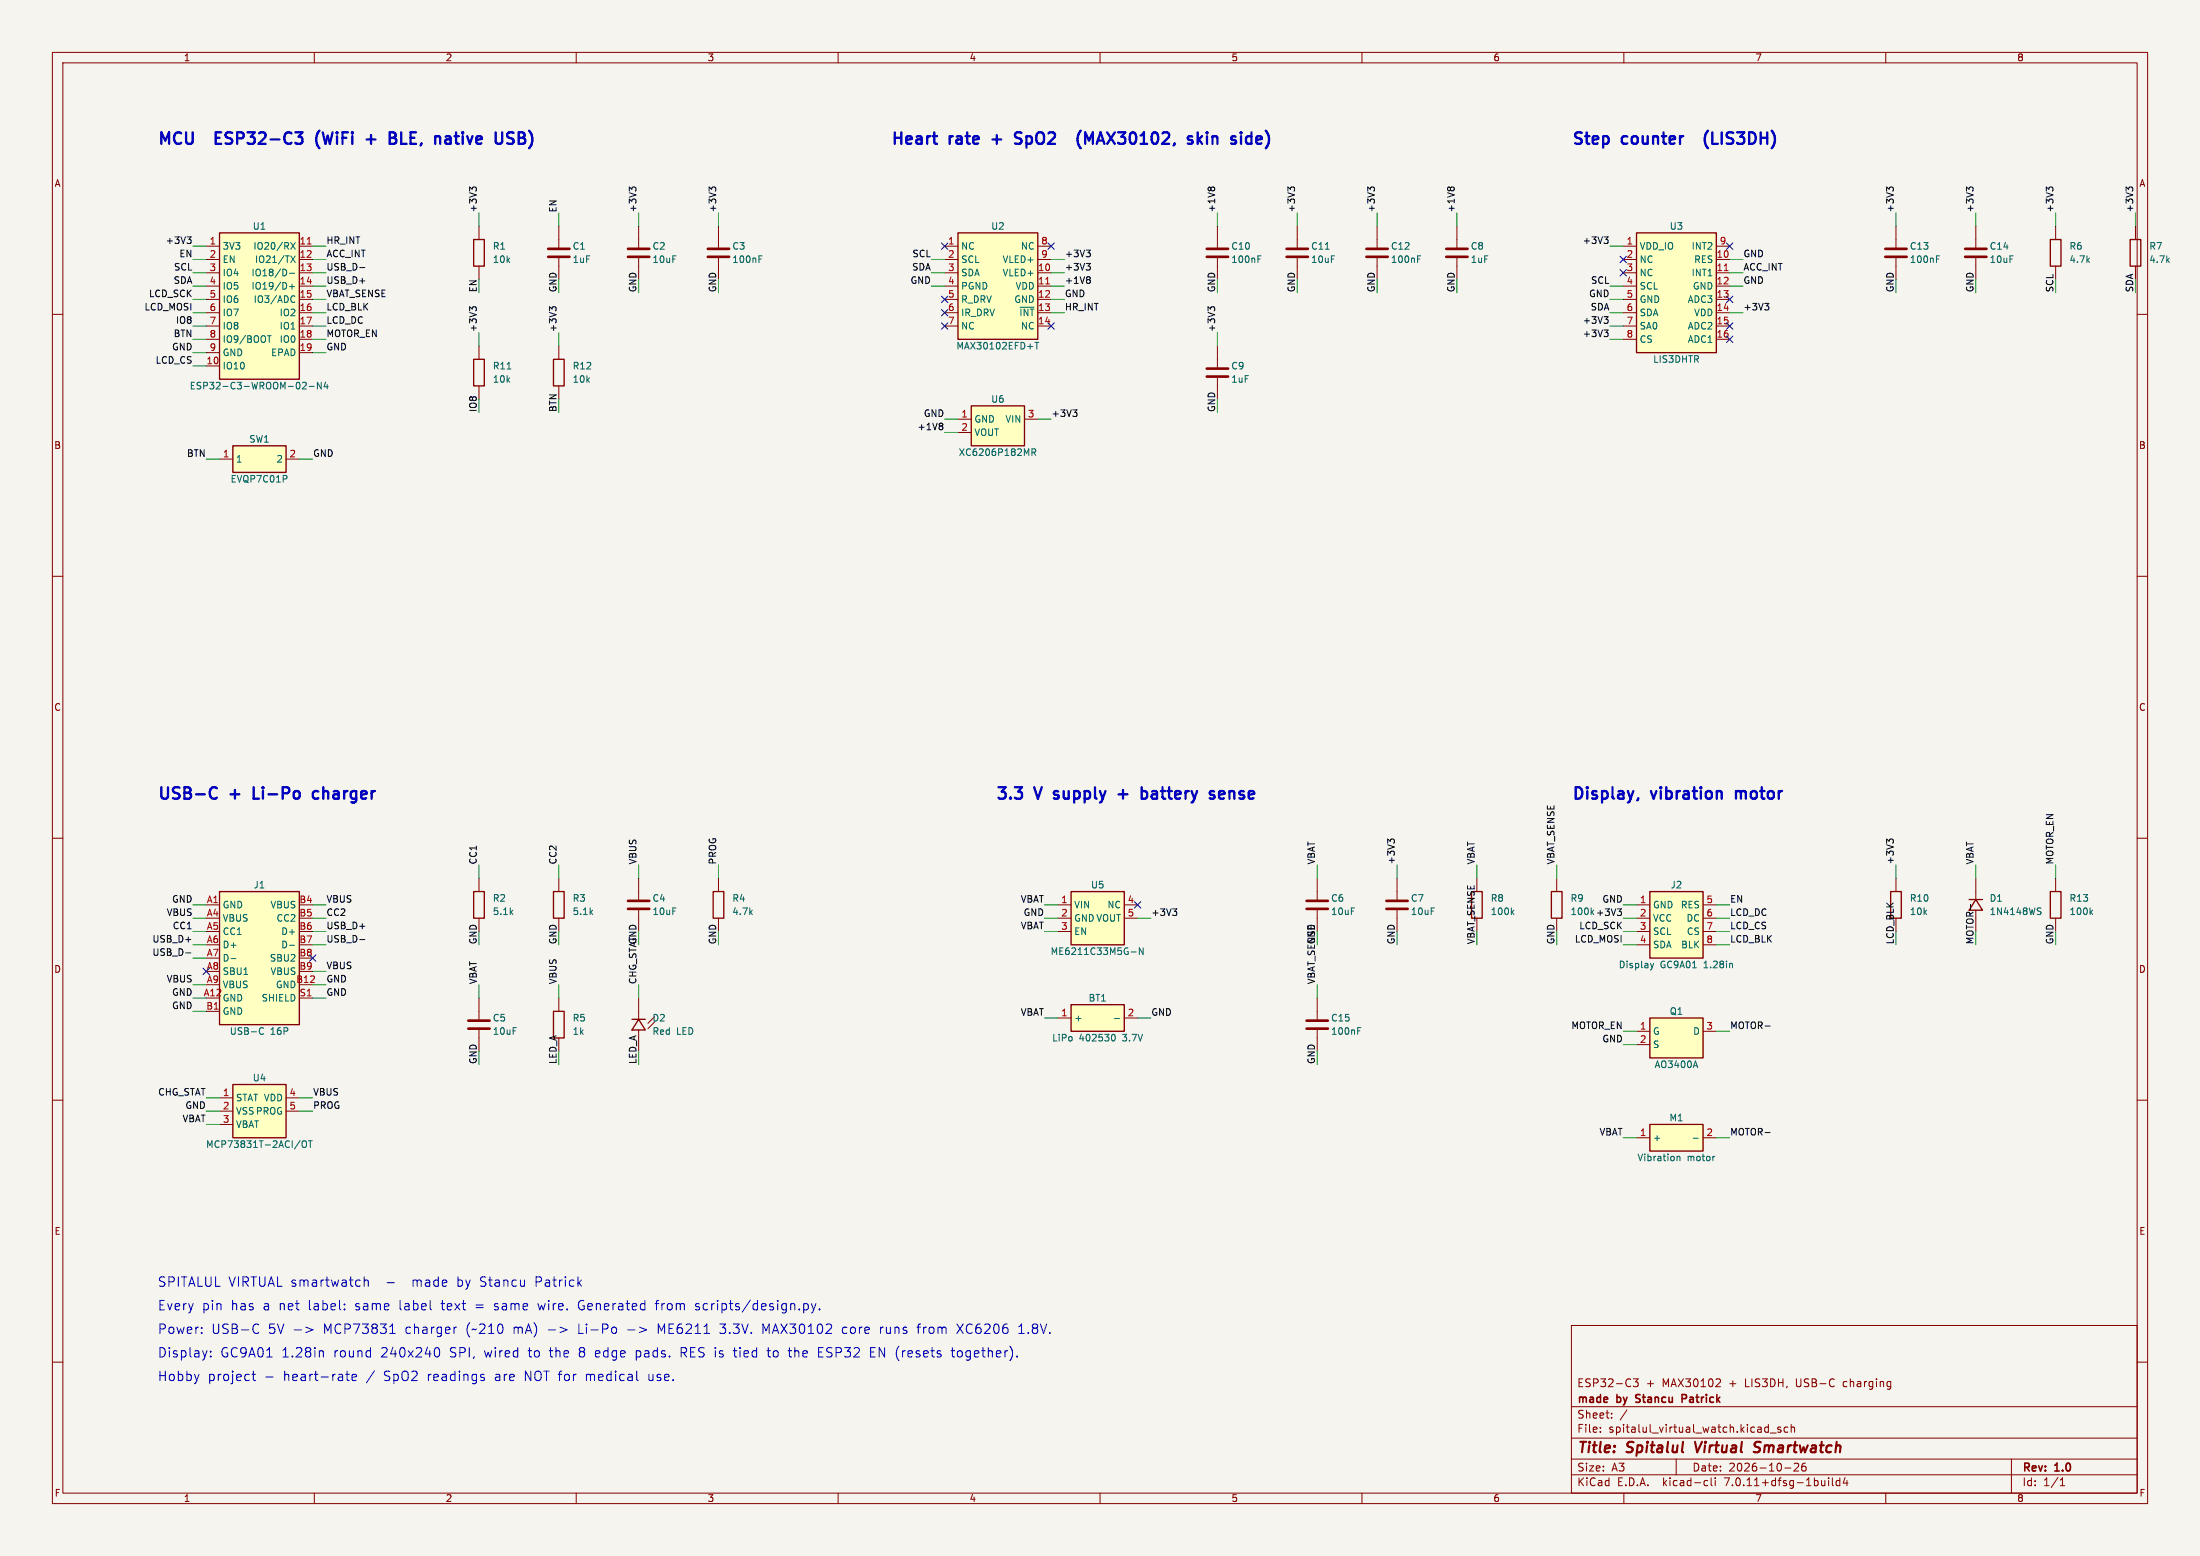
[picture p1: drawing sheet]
<svg xmlns="http://www.w3.org/2000/svg" width="420mm" height="297mm" viewBox="0 0 420 297" stroke-linecap="round" stroke-linejoin="round" font-family="sans-serif">
<path d="M0 0h420v297h-420z" fill="#f5f4ef" stroke="#f5f4ef" stroke-width=".19"/>
<g fill="none" stroke="#840000" stroke-width=".19">
<path d="M10 10h400v277h-400zM12 12h396v273h-396zM60 10v2M110 10v2M160 10v2M210 10v2M260 10v2M310 10v2M360 10v2M10 60h2M39.4 47h2.5M39.4 52.1h2.5"/>
<path d="M39.4 54.6h2.5M39.4 57.2h2.5M39.4 59.7h2.5M39.4 49.5h2.5M57.1 47h2.6M57.1 52.1h2.6M57.1 54.6h2.6M57.1 57.2h2.6M57.1 59.7h2.6M57.1 49.5h2.6M91.4 43.2v2.5M91.4 50.8v2.5"/>
<path d="M106.7 43.2v4.3M106.7 49v4.3M121.9 43.2v4.3M121.9 49v4.3M137.2 43.2v4.3M137.2 49v4.3M180.3 47h2.6M180.3 52.1h2.6M180.3 54.6h2.6M180.3 57.2h2.6M180.3 59.7h2.6M180.3 49.5h2.6"/>
<path d="M198.1 47h2.6M198.1 52.1h2.6M198.1 54.6h2.6M198.1 57.2h2.6M198.1 59.7h2.6M198.1 49.5h2.6M232.4 43.2v4.3M232.4 49v4.3M247.6 43.2v4.3M247.6 49v4.3M262.9 43.2v4.3M262.9 49v4.3"/>
<path d="M278.1 43.2v4.3M278.1 49v4.3M309.9 47h2.5M309.9 52.1h2.5M309.9 54.6h2.5M309.9 57.2h2.5M309.9 59.7h2.5M309.9 49.5h2.5M327.7 47h2.5M327.7 52.1h2.5M327.7 54.6h2.5M327.7 57.2h2.5"/>
<path d="M327.7 59.7h2.5M327.7 49.5h2.5M361.9 43.2v4.3M361.9 49v4.3M377.2 43.2v4.3M377.2 49v4.3M392.4 43.2v2.5M392.4 50.8v2.5M407.7 43.2v2.5M407.7 50.8v2.5M408 60h2M39.4 62.2h2.5"/>
<path d="M39.4 64.8h2.5M39.4 69.9h2.5M39.4 67.3h2.5M57.1 62.2h2.6M57.1 64.8h2.6M57.1 67.3h2.6M91.4 66v2.6M91.4 73.7v2.5M106.7 66v2.6M106.7 73.7v2.5M180.3 62.2h2.6M198.1 62.2h2.6"/>
<path d="M232.4 66v4.4M232.4 71.9v4.3M309.9 62.2h2.5M309.9 64.8h2.5M327.7 62.2h2.5M327.7 64.8h2.5M41.9 87.6h2.5M54.6 87.6h2.5M182.9 80h2.5M182.9 82.6h2.5M195.6 80h2.5M10 110h2"/>
<path d="M408 110h2M10 160h2M408 160h2M39.4 172.7h2.5M91.4 167.6v2.6M91.4 175.3v2.5M106.7 167.6v2.6M106.7 175.3v2.5M121.9 167.6v4.4M121.9 173.5v4.3M137.2 167.6v2.6M137.2 175.3v2.5"/>
<path d="M201.9 172.7h2.6M201.9 175.3h2.6M201.9 177.8h2.6M214.6 172.7h2.6M214.6 175.3h2.6M251.5 167.6v4.4M251.5 173.5v4.3M266.7 167.6v4.4M266.7 173.5v4.3M281.9 167.6v2.6M297.2 167.6v2.6M297.2 175.3v2.5"/>
<path d="M312.4 172.7h2.6M312.4 175.3h2.6M312.4 177.8h2.6M325.1 172.7h2.6M325.1 175.3h2.6M325.1 177.8h2.6M361.9 167.6v2.6M377.2 167.6v4.1M392.4 167.6v2.6M392.4 175.3v2.5M39.4 193h2.5M57.1 190.5h2.6"/>
<path d="M91.4 190.5v4.3M91.4 196.3v4.4M106.7 190.5v2.5M121.9 190.5v4.1M121.9 196.6v1.5M201.9 194.3h2.6M214.6 194.3h2.6M251.5 190.5v4.3M251.5 196.3v4.4M312.4 196.9h2.6M312.4 199.4h2.6M312.4 180.3h2.6"/>
<path d="M325.1 196.9h2.6M325.1 180.3h2.6M10 210h2M41.9 209.6h2.5M41.9 212.1h2.5M41.9 214.6h2.5M54.6 209.6h2.5M54.6 212.1h2.5M312.4 217.2h2.6M325.1 217.2h2.6M408 210h2M10 260h2"/>
<path d="M300 253h108v32h-108zM408 260h2M300 278.5h108M300 274.5h108M300 268.5h108M305.5 273.2v.2M305.5 272.5v.1M307.7 270.5v.2M307.7 269.8v.1M310.6 269.1l-1.3 1.9M311.8 263.2h.9l-.5 .6 .5 .1v.6l-.3 .2-.6-.2M320 278.5v3"/>
<path d="M328.3 263.3l.1 .2v.3l-.9 .9h.9M337.2 272.4l.4 .1M337.6 271.9v1.5M337.6 273.3l-.4 .1M337.9 273.5h1.2M339.9 272.5l-.3-.1-.2 .2v.2l.5 .2v.3h-.5M341.3 272.5l-.4-.1-.3 .3 .1 .6h.6M341.9 272.5l.3-.1 .3 .1 .1 .9M341.9 271.9v1.5M342.5 279.4l.6-.1 .2 .1 .1 .3-1 1.1h1M344.7 279.3a.59 .59 0 0 0-.8 .6v.6l.2 .2 .4 .1 .2-.2 .1-.5-.1-.2h-.5l-.3 .2M384 278.5v6.5"/>
<path d="M60 285v2M110 285v2M160 285v2M210 285v2M260 285v2M300 281.5h108M310 285v2M325.6 282.6l.4 .1M326 283.5l-.4 .1M326.7 282.1v1.3l.2 .2M327.4 282.1v.1M327.4 282.6v1"/>
<path d="M340.7 280.2h1.2M349.1 282.1v.1M349.1 282.6v1M349.8 282.1v1.3l.2 .2M351.2 282.7l-.4-.1-.3 .3 .2 .6h.5M351.2 282.1v1.5M352.2 282l-.3 1.1h.9M352.6 282.6v1M360 285v2M393.3 283.6h.9M393.3 282.5l.4-.4v1.5"/>
</g>
<path d="M323.6 275.2l.4 2M335.8 277a.85 .85 0 0 1-1 .1M335.9 275.2l-.7 .1a.46 .46 0 0 0-.3 .5 .46 .46 0 0 0 .4 .4l.5 .1" fill="none" stroke="#840000" stroke-width=".4"/>
<path d="M312.3 267.6l.2 .1M312.3 266.3v.5M321.8 266.3l-.7-.1v1.5M321.8 266.9l-.7 .1" fill="none" stroke="#840000" stroke-width=".3"/>
<g fill="none" stroke="#840000" stroke-width=".51">
<path d="M104.6 49h4.1M104.6 47.5h4.1M119.9 49h4.1M119.9 47.5h4.1M135.1 49h4.1M135.1 47.5h4.1M230.4 49h4M230.4 47.5h4M245.6 49h4.1M245.6 47.5h4.1M260.9 49h4M260.9 47.5h4"/>
<path d="M276.1 49h4.1M276.1 47.5h4.1M359.9 49h4.1M359.9 47.5h4.1M375.2 49h4M375.2 47.5h4M230.4 71.9h4M230.4 70.4h4M119.9 173.5h4.1M119.9 172h4.1M249.4 173.5h4.1M249.4 172h4.1"/>
<path d="M264.7 173.5h4M264.7 172h4M89.4 196.3h4.1M89.4 194.8h4.1M249.4 196.3h4.1M249.4 194.8h4.1"/>
</g>
<g fill="none" stroke="#840000" stroke-width=".25">
<path d="M41.9 44.5h15.2v27.9h-15.2zM90.4 45.7h2.1v5.1h-2.1zM182.9 44.5h15.2v20.3h-15.2zM312.4 44.5h15.3v22.8h-15.3zM391.4 45.7h2v5.1h-2zM406.7 45.7h2v5.1h-2zM90.4 68.6h2.1v5.1h-2.1zM105.7 68.6h2v5.1h-2zM185.4 77.5h10.2v7.6h-10.2zM44.4 85.1h10.2v5.1h-10.2zM41.9 170.2h15.2v25.4h-15.2zM90.4 170.2h2.1v5.1h-2.1z"/>
<path d="M105.7 170.2h2v5.1h-2zM136.1 170.2h2.1v5.1h-2.1zM204.5 170.2h10.1v10.1h-10.1zM280.9 170.2h2.1v5.1h-2.1zM296.2 170.2h2v5.1h-2zM315 170.2h10.1v12.7h-10.1zM360.9 170.2h2.1v5.1h-2.1zM375.9 171.7h2.6M377.2 171.7l1.3 2h-2.6zM391.4 170.2h2v5.1h-2zM105.7 193h2v5.1h-2zM120.6 194.6h2.6"/>
<path d="M121.9 194.6l1.3 2h-2.6zM204.5 191.8h10.1v5.1h-10.1zM315 194.3h10.1v7.6h-10.1zM44.4 207h10.2v10.2h-10.2zM315 214.6h10.1v5.1h-10.1z"/>
</g>
<path d="M125 195.1l-1.3 1.2M125 194.1l-1.3 1.2" fill="none" stroke="#840000" stroke-width=".2"/>
<g fill="#ffffc2" stroke="#ffffc2" stroke-width=".19">
<path d="M182.9 44.5h15.2v20.3h-15.2z"/>
<path d="M204.5 191.8h10.1v5.1h-10.1z"/>
<path d="M185.4 77.5h10.2v7.6h-10.2z"/>
<path d="M204.5 170.2h10.1v10.1h-10.1z"/>
<path d="M41.9 170.2h15.2v25.4h-15.2z"/>
<path d="M312.4 44.5h15.3v22.8h-15.3z"/>
<path d="M315 214.6h10.1v5.1h-10.1z"/>
<path d="M44.4 85.1h10.2v5.1h-10.2z"/>
<path d="M315 194.3h10.1v7.6h-10.1z"/>
<path d="M41.9 44.5h15.2v27.9h-15.2z"/>
<path d="M44.4 207h10.2v10.2h-10.2z"/>
<path d="M315 170.2h10.1v12.7h-10.1z"/>
</g>
<path d="M58.7 46.6h.7M199.6 54.2h.8M329.2 51.7h.7" fill="none" stroke="#a90000" stroke-width=".19"/>
<g fill="none" stroke="#006464" stroke-width=".19">
<path d="M54.6 51.6l.1 .3-.1 .6M55.3 52.2h.9M55.3 54.7h.9M55.5 46.3l.9 1.3M55.5 48.8l.9 1.3M55.8 54.2v1M55.9 56.5l.4 .1M56.3 57.6l-.4 .1M56.4 46.3l-.9 1.3M56.4 48.8l-.9 1.3M144.9 49.4h.4M144.9 48.8h.6"/>
<path d="M240.1 49.4h.5M240.1 48.8h.6M253 47.6h.7M270.6 49.4h.4M270.6 48.8h.6M369.7 49.4h.4M369.7 48.8h.6M51 64.1h.8M51.4 64.1v1.2M57.9 73h.5l.1 .3-.8 .9h.8M59 73.8h1M61.3 73v1.2l-.7-1.2v1.2"/>
<path d="M62.2 72.9l-.3 .9h.8M62.5 73.4v.8M96.8 70.4h.7M197.6 65.3h.7M197.9 65.3v1.3M54.7 90.9v.4M197 86.3h.6l.1-.2v-.3l-.7-.1v1.2M197.3 86.3l.4 .6M288.6 174.1l.4 .5M289 173.7l-.5 .5M389.2 173.9l.3 .1 .1 .3-.2 .3h-.3M389.2 173.3l.4 .1"/>
<path d="M399.1 174.1l.4 .5M399.5 173.7l-.5 .5M44.1 183h1M49.7 196.2l.6 .1M50.3 197.3l-.6 .1M55.3 180.4h.9M212.4 197.5l.1-.1a.68 .68 0 0 1 .4 .7 .68 .68 0 0 1-.4 .6l-.1-.1M212.8 194.4h.9M215.9 181.7h1M218.2 180.9v1.3l-.7-1.3v1.3M259.2 196.8h.4M259.2 196.2h.6"/>
<path d="M315.1 183.9l.3 .8M315.4 184.7l-.1 .3M315.7 183.9l-.3 .8M330.7 183.9v.8M57.3 217.7l-1.1 1.6M57.7 217.9l.3-.2a.43 .43 0 0 1 .5 .5v.4a.42 .42 0 0 1-.4 .4 .42 .42 0 0 1-.4-.4zM58.9 217.7h.7M59.2 217.7v1.3M323.2 217.3h1M323.7 202.5l.4 1.3M320.2 220.7v.9M320.2 220.8l.1-.1 .3 .1 .1 .8"/>
<path d="M327.4 220.7l-.3 .1"/>
</g>
<g fill="none" stroke="#0f0f0f" stroke-width=".19">
<path d="M90.1 35.9l.3-.2h.3l.2 .2M90.1 36.1l-.4-.4v.8M120.6 35.9l.3-.2h.3l.2 .2M120.6 36.1l-.5-.4v.8M135.9 35.9l.2-.2h.3l.2 .2M135.9 36.1l-.5-.4v.8M230.6 35.9l.3-.2 .3 .2 .2-.2h.3l.2 .2M246.4 36.1l-.5-.4v.8M246.4 35.9l.2-.2h.3l.2 .2M261.6 35.9l.2-.2h.3l.3 .2M261.6 36.1l-.5-.4v.8M276.3 35.9l.3-.2 .3 .2 .2-.2h.3l.2 .2"/>
<path d="M360.7 35.9l.2-.2h.3l.2 .2M360.7 36.1l-.5-.4v.8M375.9 35.9l.2-.2h.3l.3 .2M375.9 36.1l-.5-.4v.8M391.1 35.9l.3-.2h.3l.2 .2M391.1 36.1l-.5-.4v.8M406.4 35.9l.2-.2h.3l.3 .2M406.4 36.1l-.5-.4v.8M35.7 45.2h.8l-.4 .5M36.2 45.7l.3 .2v.3l-.3 .3M68.7 51.1h.9M90.1 58.8l.3-.2h.3l.2 .2"/>
<path d="M90.1 59l-.4-.4v.7M105.4 58.8l.2-.2h.3l.3 .2M105.4 59l-.5-.4v.7M207.4 47.7h.7l-.4 .5M207.4 50.3h.7l-.4 .5M207.9 48.2l.2 .3v.3l-.2 .2M207.9 50.8l.2 .2v.3l-.2 .3M207.9 52.8l.2 .3-.2 .3 .2 .2v.3l-.2 .2M231.1 59l-.5-.4v.7M231.1 58.8l.3-.2h.3l.2 .2M306.2 45.2h.8l-.4 .5M306.8 45.7l.2 .2v.3l-.2 .3"/>
<path d="M336.9 57.9h.8l-.4 .5M337.4 58.4l.3 .2v.3l-.3 .3M204.8 78.2h.8l-.4 .5M205.4 78.7l.2 .3v.3l-.2 .2M306.2 63h.8l-.4 .5M306.2 60.4h.8l-.4 .5M306.8 63.5l.2 .2v.3l-.2 .3M306.8 60.9l.2 .3v.3l-.2 .2M179.8 80.8l.2 .2-.2 .3 .2 .3v.2l-.2 .2M68.7 179.3h.9M223.9 173.5h.7l-.4 .5M224.4 174l.2 .2v.3l-.2 .2"/>
<path d="M265.4 160.6l-.5-.4v.7M265.4 160.4l.2-.2h.3l.3 .2M308.8 173.5h.7l-.4 .5M309.3 174l.2 .2v.3l-.2 .2M360.7 160.4l.2-.2h.3l.2 .2M360.7 160.6l-.5-.4v.7M376.2 172.6v1M35.5 181.9h.9M337 195.9h.9M337 216.2h.9"/>
</g>
<g fill="none" stroke="#0000c2" stroke-width=".19">
<path d="M38.5 254.4v.1M38.5 253.4v.2M40.2 258.9v.1M40.2 257.9v.2M48.6 252.8l.4-.1 .4 .2M49.4 254.4l-.4 .1-.4-.1M58.4 253.3l1.4 .5-1.4 .6M61.2 257.8l.4 .1 .1 .2v.9M65.8 249.9v.1M65.8 248.9v.2M69.5 243.7v1.8M69.5 244.5a.45 .45 0 0 1 .8 .1v.9"/>
<path d="M74.4 254.5h1M74.8 253l.1-.3v1.8M83.2 257.3l.3-.1a1.13 1.13 0 0 1 0 1.8l-.3-.1M87.2 253.3l-.4 .1M104.7 253.8h1.3M106.9 253.3l1.4 .5-1.4 .6M117.4 253.3l.3 .4v.5l-.3 .3M119.8 253.8h1.4M122.1 253.3l1.3 .5-1.3 .6M125.1 248.8h.7M132.8 249.9l.2 .1M133 248.8l-.2 .3 .2 .3"/>
<path d="M137.4 252.7h1.1M137.4 254.4h.1M140 257.8h.7M146.2 254l-.6-1.3v1.8M146.4 257.8h.7M146.7 257.2v1.6l.2 .2M150.4 257.8h.7M150.7 257.2v1.6l.3 .2M153.6 248.8l.5 .1 .2 .3-.1 .7-.6 .1M154.9 248.8l.4 1.2M155.3 250l-.1 .5-.3 .1M155.8 248.8l-.5 1.2"/>
<path d="M156.3 258.1h.6M156.4 249.9v.1M157.1 257.2h-.8v1.8h.8M161 253.4l-.2 .3v.5l.2 .2M166.2 258.1h.6M167.1 257.2h-.9v1.8h.9M168.1 253.3v1.2M168.4 253.3l-.3 .4M175 253.3h.7M175.6 252.7l-.3 .3v1.5M181.6 257.8h.6M181.8 257.2v1.6l.1 .1 .3 .1"/>
<path d="M182.7 252.7l1.2 1.8M183.9 252.7l-1.2 1.8M194.5 254.5h1M194.5 253.2l.5-.5v1.8M48.1 262.3h.7M48.4 261.7v1.6v.1l.4 .1M50.8 262.8h1.3M66 262.3h.7M66.3 261.7v1.6l.1 .1 .3 .1M67.2 262.9l.9-.1-.1-.4-.5-.1-.3 .3 .1 .8h.7M92 262.3l.4 .1M92 262.9l.4 .1 .1 .3-.3 .2h-.3"/>
<path d="M121.6 263.4l.2 .1"/>
</g>
<g fill="none" stroke="#0000c2" stroke-width=".44">
<path d="M41.2 26.3h.7M42.2 25.3h-1v2.2h1M56.4 25.3h1.3l-.7 .8M57.5 26.2l.2 .3v.5l-.2 .4M61 24.9a2.52 2.52 0 0 0 0 3.4M70 26.6h1.7M70.8 25.8v1.7M75.1 26.3a.59 .59 0 0 1 .6 .5 .59 .59 0 0 1-.5 .7M75.3 25.4a.51 .51 0 0 1 0 .8M76.6 25.3v2.2h1M85.7 26l.3 .3v1.2M86 27.4l-.2 .1"/>
<path d="M86 26.5l-.2 .1M97.2 26.3a.81 .81 0 0 1 .9 .5 .56 .56 0 0 1-.4 .7h-.6M97.2 25.3l.9 .1M99 26.3h.7M99.7 25.3h-.7v2.2h.9M178 26h.9M178.7 27.5h.2M193.8 27.4l.3 .1 .7-.1M195 25.4l-.8-.1a.53 .53 0 0 0-.5 .5 .53 .53 0 0 0 .5 .5l.6 .2M206.3 24.9a2.52 2.52 0 0 0 0 3.4M208.6 25.3l-.7 1.5-.7-1.5v2.2M227.1 26.7l.5 .1 .1 .3-.3 .4h-.4"/>
<path d="M227.1 26l.5 .1M228.6 25.3v2.2M228.9 26.6l.6 .9M229.5 26l-.9 .8M230.4 25.3l-.1 .1 .1 .1M238.3 26l.6 .1M238.9 27.4l-.6 .1M238.9 25.3v2.2M326.1 24.9a2.53 2.53 0 0 0 0 3.4M40.5 150.4a.77 .77 0 0 1 .9 .1M41.4 152.2a.77 .77 0 0 1-.9 .2M48.4 150.3v2.2h1.1"/>
<path d="M60.8 151.1l-.7-.1-.4 .4v.6l.2 .4 .2 .1 .7-.1M201.2 152.4l.2 .1M201.3 151.1l-.1 .2 .1 .3M213.5 151.6h1.7M214.4 150.8v1.7M217.9 151.1l.7-.1 .4 .4v.6l-.2 .4-.2 .1-.7-.1M233.7 151.1l-.7-.1-.3 .3 .1 1.1 .2 .1 .7-.1M233.8 151.5l-1.1 .2M312.8 152.4l-.3 .4M331.4 151v1.5M331.5 151.1l-.1 .1"/>
</g>
<g fill="none" stroke="#009600" stroke-width=".19">
<path d="M36.8 54.6h2.6M36.8 52.1h2.6M36.8 59.7h2.6M36.8 49.5h2.6M36.8 57.2h2.6M36.8 47h2.6M59.7 54.6h2.5M59.7 52.1h2.5M59.7 59.7h2.5M59.7 49.5h2.5M59.7 57.2h2.5M59.7 47h2.5"/>
<path d="M91.4 40.6v2.6M106.7 40.6v2.6M121.9 40.6v2.6M137.2 40.6v2.6M177.8 54.6h2.5M177.8 52.1h2.5M177.8 49.5h2.5M200.7 54.6h2.5M200.7 52.1h2.5M200.7 59.7h2.5M200.7 49.5h2.5M200.7 57.2h2.5"/>
<path d="M232.4 40.6v2.6M247.6 40.6v2.6M262.9 40.6v2.6M278.1 40.6v2.6M307.3 54.6h2.6M307.3 59.7h2.6M307.3 57.2h2.6M307.3 47h2.6M330.2 54.6h2.5M330.2 52.1h2.5M330.2 59.7h2.5M330.2 49.5h2.5"/>
<path d="M361.9 40.6v2.6M377.2 40.6v2.6M392.4 40.6v2.6M407.7 40.6v2.6M36.8 64.8h2.6M36.8 62.2h2.6M36.8 69.9h2.6M36.8 67.3h2.6M59.7 64.8h2.5M59.7 62.2h2.5M59.7 67.3h2.5M91.4 63.5v2.5"/>
<path d="M106.7 63.5v2.5M232.4 63.5v2.5M307.3 64.8h2.6M307.3 62.2h2.6M39.4 87.6h2.5M57.1 87.6h2.6M180.3 82.6h2.6M180.3 80h2.6M198.1 80h2.6M36.8 177.8h2.6M36.8 175.3h2.6M36.8 172.7h2.6"/>
<path d="M59.7 177.8h2.5M59.7 175.3h2.5M59.7 172.7h2.5M91.4 165.1v2.5M106.7 165.1v2.5M121.9 165.1v2.5M137.2 165.1v2.5M199.4 177.8h2.5M199.4 175.3h2.5M199.4 172.7h2.5M217.2 175.3h2.5M251.5 165.1v2.5"/>
<path d="M266.7 165.1v2.5M281.9 165.1v2.5M297.2 165.1v2.5M309.9 177.8h2.5M309.9 175.3h2.5M309.9 172.7h2.5M327.7 177.8h2.5M327.7 175.3h2.5M327.7 172.7h2.5M361.9 165.1v2.5M377.2 165.1v2.5M392.4 165.1v2.5"/>
<path d="M36.8 190.5h2.6M36.8 193h2.6M36.8 188h2.6M36.8 180.3h2.6M36.8 182.9h2.6M59.7 185.4h2.5M59.7 190.5h2.5M59.7 188h2.5M59.7 180.3h2.5M91.4 188v2.5M106.7 188v2.5M121.9 188v2.5"/>
<path d="M199.4 194.3h2.5M217.2 194.3h2.5M251.5 188v2.5M309.9 180.3h2.5M309.9 196.9h2.5M309.9 199.4h2.5M327.7 180.3h2.5M327.7 196.9h2.5M39.4 212.1h2.5M39.4 209.6h2.5M39.4 214.6h2.5M57.1 212.1h2.6"/>
<path d="M57.1 209.6h2.6M309.9 217.2h2.5M327.7 217.2h2.5"/>
</g>
<g fill="none" stroke="#000084" stroke-width=".19">
<path d="M179.7 59.1l1.2 1.2M179.7 46.4l1.2 1.2M179.7 56.5l1.2 1.3M180.9 59.1l-1.2 1.2M180.9 46.4l-1.2 1.2M180.9 56.5l-1.2 1.3M200.1 46.4l1.2 1.2M201.3 46.4l-1.2 1.2M309.3 51.5l1.2 1.2M309.3 48.9l1.2 1.2M310.5 51.5l-1.2 1.2M310.5 48.9l-1.2 1.2"/>
<path d="M329.6 46.4l1.2 1.2M329.6 56.5l1.2 1.3M330.8 46.4l-1.2 1.2M330.8 56.5l-1.2 1.3M179.7 61.6l1.2 1.2M180.9 61.6l-1.2 1.2M200.1 61.6l1.2 1.2M201.3 61.6l-1.2 1.2M329.6 61.6l1.2 1.2M329.6 64.2l1.2 1.2M330.8 61.6l-1.2 1.2M330.8 64.2l-1.2 1.2"/>
<path d="M216.6 172.1l1.2 1.2M217.8 172.1l-1.2 1.2M38.8 184.8l1.2 1.2M40 184.8l-1.2 1.2M59.1 182.3l1.2 1.2M60.3 182.3l-1.2 1.2"/>
</g>
<g font-size="3.1" fill="#0000c2">
<text x="30" y="27.7">MCU</text>
<text x="42.1" y="27.7">ESP32-C3</text>
<text x="62.2" y="27.7">(WiFi</text>
<text x="72.7" y="27.7">+</text>
<text x="78" y="27.7">BLE,</text>
<text x="87.6" y="27.7">native</text>
<text x="100" y="27.7">USB)</text>
<text x="170" y="27.7">Heart</text>
<text x="181.4" y="27.7">rate</text>
<text x="190.4" y="27.7">+</text>
<text x="195.7" y="27.7">SpO2</text>
<text x="209.3" y="27.7">(MAX30102,</text>
<text x="231.3" y="27.7">skin</text>
<text x="240.5" y="27.7">side)</text>
<text x="300" y="27.7">Step</text>
<text x="309.8" y="27.7">counter</text>
<text x="327.3" y="27.7">(LIS3DH)</text>
<text x="30" y="152.8">USB-C</text>
<text x="44.1" y="152.8">+</text>
<text x="49.4" y="152.8">Li-Po</text>
<text x="61.7" y="152.8">charger</text>
<text x="190" y="152.8">3.3</text>
<text x="197.8" y="152.8">V</text>
<text x="202.2" y="152.8">supply</text>
<text x="215.4" y="152.8">+</text>
<text x="220.7" y="152.8">battery</text>
<text x="234.6" y="152.8">sense</text>
<text x="300" y="152.8">Display,</text>
<text x="315.4" y="152.8">vibration</text>
<text x="332.4" y="152.8">motor</text>
</g>
<g font-size="2.8" fill="#840000">
<text x="301" y="277.9">Title:</text>
<text x="310.6" y="277.9">Spitalul</text>
<text x="324.5" y="277.9">Virtual</text>
<text x="336.5" y="277.9">Smartwatch</text>
</g>
<g font-size="2.5" fill="#0000c2">
<text x="30" y="245.8">SPITALUL VIRTUAL smartwatch</text>
<text x="73.8" y="245.8">-</text>
<text x="78.9" y="245.8">made</text>
<text x="87.6" y="245.8">by</text>
<text x="92.1" y="245.8">Stancu</text>
<text x="102.7" y="245.8">Patrick</text>
<text x="30" y="250.2">Every</text>
<text x="38.5" y="250.2">pin</text>
<text x="44.1" y="250.2">has</text>
<text x="50.3" y="250.2">a net</text>
<text x="59" y="250.2">label:</text>
<text x="68" y="250.2">same</text>
<text x="76.5" y="250.2">label</text>
<text x="84.7" y="250.2">text</text>
<text x="91.2" y="250.2">=</text>
<text x="94.9" y="250.2">same</text>
<text x="103.4" y="250.2">wire.</text>
<text x="111.1" y="250.2">Generated</text>
<text x="126.1" y="250.2">from</text>
<text x="133.7" y="250.2">scripts/design.py.</text>
<text x="30" y="254.8">Power:</text>
<text x="40.3" y="254.8">USB-C</text>
<text x="51.2" y="254.8">5V -&gt;</text>
<text x="61.8" y="254.8">MCP73831</text>
<text x="77.5" y="254.8">charger</text>
<text x="89.2" y="254.8">(~210</text>
<text x="98.3" y="254.8">mA)</text>
<text x="110.8" y="254.8">Li-Po</text>
<text x="126.2" y="254.8">ME6211</text>
<text x="138.2" y="254.8">3.3V.</text>
<text x="146.4" y="254.8">MAX30102</text>
<text x="161.7" y="254.8">core</text>
<text x="169" y="254.8">runs</text>
<text x="176.3" y="254.8">from</text>
<text x="184" y="254.8">XC6206</text>
<text x="195.8" y="254.8">1.8V.</text>
<text x="30" y="263.8">Hobby</text>
<text x="30" y="259.2">Display:</text>
<text x="39.6" y="263.8">project</text>
<text x="42" y="259.2">GC9A01</text>
<text x="53.8" y="259.2">1.28in</text>
<text x="54.1" y="263.8">heart-rate</text>
<text x="63.7" y="259.2">round</text>
<text x="70.1" y="263.8">/</text>
<text x="72.8" y="259.2">240x240</text>
<text x="73.4" y="263.8">SpO2</text>
<text x="81.8" y="263.8">readings</text>
<text x="86" y="259.2">SPI,</text>
<text x="92.7" y="259.2">wired</text>
<text x="94.8" y="263.8">are</text>
<text x="100.5" y="263.8">NOT for</text>
<text x="101.2" y="259.2">to</text>
<text x="105.3" y="259.2">the</text>
<text x="111" y="259.2">8</text>
<text x="112.4" y="263.8">medical</text>
<text x="114.2" y="259.2">edge</text>
<text x="122" y="259.2">pads.</text>
<text x="124.4" y="263.8">use.</text>
<text x="130.7" y="259.2">RES is</text>
<text x="141.1" y="259.2">tied</text>
<text x="147.6" y="259.2">to</text>
<text x="151.7" y="259.2">the</text>
<text x="157.4" y="259.2">ESP32</text>
<text x="167.4" y="259.2">EN (resets</text>
<text x="183.2" y="259.2">together).</text>
</g>
<g font-size="2.1" fill="#840000">
<text x="301" y="268.2">made</text>
<text x="301" y="265">ESP32-C3</text>
<text x="308.7" y="268.2">by</text>
<text x="313" y="268.2">Stancu</text>
<text x="314.2" y="265">+</text>
<text x="317.4" y="265">MAX30102</text>
<text x="322.4" y="268.2">Patrick</text>
<text x="330.2" y="265">+</text>
<text x="333.4" y="265">LIS3DH,</text>
<text x="343.3" y="265">USB-C</text>
<text x="352.4" y="265">charging</text>
<text x="301" y="273.7">File:</text>
<text x="301" y="271">Sheet:</text>
<text x="307.1" y="273.7">spitalul_virtual_watch.kicad_sch</text>
<text x="301" y="281.1">Size:</text>
<text x="307.6" y="281.1">A3</text>
<text x="323" y="281.1">Date:</text>
<text x="330" y="281.1">2026-10-26</text>
<text x="386" y="281.3">Rev:</text>
<text x="392.4" y="281.3">1.0</text>
<text x="301" y="283.9">KiCad</text>
<text x="308.7" y="283.9">E.D.A.</text>
<text x="317.6" y="283.9">kicad-cli</text>
<text x="329.5" y="283.9">7.0.11+dfsg-1build4</text>
<text x="386" y="283.9">Id:</text>
<text x="390.1" y="283.9">1/1</text>
</g>
<g font-size="1.8" fill="#840000">
<text x="35" y="11.9">1</text>
<text x="85" y="11.9">2</text>
<text x="135" y="11.9">3</text>
<text x="185" y="11.9">4</text>
<text x="235" y="11.9">5</text>
<text x="285" y="11.9">6</text>
<text x="335" y="11.9">7</text>
<text x="385" y="11.9">8</text>
<text x="10.3" y="35.9">A</text>
<text x="408.3" y="35.9">A</text>
<text x="10.3" y="85.9">B</text>
<text x="408.2" y="85.9">B</text>
<text x="10.3" y="135.9">C</text>
<text x="408.2" y="135.9">C</text>
<text x="10.3" y="185.9">D</text>
<text x="408.2" y="185.9">D</text>
<text x="10.3" y="235.9">E</text>
<text x="408.3" y="235.9">E</text>
<text x="10.3" y="285.9">F</text>
<text x="35" y="286.9">1</text>
<text x="85" y="286.9">2</text>
<text x="135" y="286.9">3</text>
<text x="185" y="286.9">4</text>
<text x="235" y="286.9">5</text>
<text x="285" y="286.9">6</text>
<text x="335" y="286.9">7</text>
<text x="385" y="286.9">8</text>
<text x="408.3" y="285.9">F</text>
</g>
<g font-size="1.8" fill="#0f0f0f">
<text x="91.1" y="40.6" transform="rotate(-90 91.1 40.6)">+3V3</text>
<text x="106.3" y="40.6" transform="rotate(-90 106.3 40.6)">EN</text>
<text x="121.6" y="40.6" transform="rotate(-90 121.6 40.6)">+3V3</text>
<text x="136.8" y="40.6" transform="rotate(-90 136.8 40.6)">+3V3</text>
<text x="232.1" y="40.6" transform="rotate(-90 232.1 40.6)">+1V8</text>
<text x="247.3" y="40.6" transform="rotate(-90 247.3 40.6)">+3V3</text>
<text x="262.5" y="40.6" transform="rotate(-90 262.5 40.6)">+3V3</text>
<text x="277.8" y="40.6" transform="rotate(-90 277.8 40.6)">+1V8</text>
<text x="361.6" y="40.6" transform="rotate(-90 361.6 40.6)">+3V3</text>
<text x="376.8" y="40.6" transform="rotate(-90 376.8 40.6)">+3V3</text>
<text x="392.1" y="40.6" transform="rotate(-90 392.1 40.6)">+3V3</text>
<text x="407.3" y="40.6" transform="rotate(-90 407.3 40.6)">+3V3</text>
<text x="31.5" y="46.6">+3V3</text>
<text x="62.2" y="46.6">HR_INT</text>
<text x="302.1" y="46.6">+3V3</text>
<text x="33.1" y="51.7">SCL</text>
<text x="34.1" y="49.2">EN</text>
<text x="62.2" y="49.2">ACC_INT</text>
<text x="62.2" y="51.7">USB_D-</text>
<text x="174" y="51.7">SDA</text>
<text x="174.1" y="49.2">SCL</text>
<text x="203.2" y="49.2">+3V3</text>
<text x="203.2" y="51.7">+3V3</text>
<text x="332.7" y="51.7">ACC_INT</text>
<text x="332.7" y="49.2">GND</text>
<text x="27.5" y="59.3">LCD_MOSI</text>
<text x="28.3" y="56.8">LCD_SCK</text>
<text x="33.1" y="54.3">SDA</text>
<text x="62.2" y="54.3">USB_D+</text>
<text x="62.2" y="56.8">VBAT_SENSE</text>
<text x="62.2" y="59.3">LCD_BLK</text>
<text x="173.7" y="54.3">GND</text>
<text x="203.2" y="59.3">HR_INT</text>
<text x="203.2" y="56.8">GND</text>
<text x="203.2" y="54.3">+1V8</text>
<text x="303.3" y="56.8">GND</text>
<text x="303.6" y="59.3">SDA</text>
<text x="303.6" y="54.3">SCL</text>
<text x="332.7" y="54.3">GND</text>
<text x="332.7" y="59.3">+3V3</text>
<text x="33.1" y="64.4">BTN</text>
<text x="33.5" y="61.9">IO8</text>
<text x="62.2" y="61.9">LCD_DC</text>
<text x="62.2" y="64.4">MOTOR_EN</text>
<text x="91.1" y="63.5" transform="rotate(-90 91.1 63.5)">+3V3</text>
<text x="106.3" y="63.5" transform="rotate(-90 106.3 63.5)">+3V3</text>
<text x="232.1" y="63.5" transform="rotate(-90 232.1 63.5)">+3V3</text>
<text x="302.1" y="64.4">+3V3</text>
<text x="302.1" y="61.9">+3V3</text>
<text x="29.6" y="69.5">LCD_CS</text>
<text x="32.8" y="67">GND</text>
<text x="62.2" y="67">GND</text>
<text x="175.1" y="82.2">+1V8</text>
<text x="176.3" y="79.7">GND</text>
<text x="200.7" y="79.7">+3V3</text>
<text x="35.6" y="87.3">BTN</text>
<text x="59.7" y="87.3">GND</text>
<text x="91.1" y="165.1" transform="rotate(-90 91.1 165.1)">CC1</text>
<text x="106.3" y="165.1" transform="rotate(-90 106.3 165.1)">CC2</text>
<text x="121.6" y="165.1" transform="rotate(-90 121.6 165.1)">VBUS</text>
<text x="136.8" y="165.1" transform="rotate(-90 136.8 165.1)">PROG</text>
<text x="251.1" y="165.1" transform="rotate(-90 251.1 165.1)">VBAT</text>
<text x="266.3" y="165.1" transform="rotate(-90 266.3 165.1)">+3V3</text>
<text x="281.6" y="165.1" transform="rotate(-90 281.6 165.1)">VBAT</text>
<text x="296.8" y="165.1" transform="rotate(-90 296.8 165.1)">VBAT_SENSE</text>
<text x="361.6" y="165.1" transform="rotate(-90 361.6 165.1)">+3V3</text>
<text x="376.8" y="165.1" transform="rotate(-90 376.8 165.1)">VBAT</text>
<text x="392.1" y="165.1" transform="rotate(-90 392.1 165.1)">MOTOR_EN</text>
<text x="32.8" y="172.4">GND</text>
<text x="62.2" y="172.4">VBUS</text>
<text x="194.8" y="172.4">VBAT</text>
<text x="305.8" y="172.4">GND</text>
<text x="330.2" y="172.4">EN</text>
<text x="29" y="180">USB_D+</text>
<text x="31.7" y="174.9">VBUS</text>
<text x="32.9" y="177.5">CC1</text>
<text x="62.2" y="180">USB_D-</text>
<text x="62.2" y="174.9">CC2</text>
<text x="62.2" y="177.5">USB_D+</text>
<text x="194.8" y="177.5">VBAT</text>
<text x="195.3" y="174.9">GND</text>
<text x="219.7" y="174.9">+3V3</text>
<text x="299.7" y="174.9">100k +3V3</text>
<text x="300.5" y="180">LCD_MOSI</text>
<text x="301.4" y="177.5">LCD_SCK</text>
<text x="330.2" y="174.9">LCD_DC</text>
<text x="330.2" y="177.5">LCD_CS</text>
<text x="330.2" y="180">LCD_BLK</text>
<text x="29" y="182.5">USB_D-</text>
<text x="62.2" y="185.1">VBUS</text>
<text x="31.7" y="187.6">VBUS</text>
<text x="32.8" y="190.2">GND</text>
<text x="62.2" y="187.6">GND</text>
<text x="62.2" y="190.2">GND</text>
<text x="91.1" y="188" transform="rotate(-90 91.1 188)">VBAT</text>
<text x="106.3" y="188" transform="rotate(-90 106.3 188)">VBUS</text>
<text x="121.6" y="188" transform="rotate(-90 121.6 188)">CHG_STAT</text>
<text x="251.1" y="188" transform="rotate(-90 251.1 188)">VBAT_SENSE</text>
<text x="32.8" y="192.7">GND</text>
<text x="194.8" y="194">VBAT</text>
<text x="219.7" y="194">GND</text>
<text x="299.9" y="196.5">MOTOR_EN</text>
<text x="330.2" y="196.5">MOTOR-</text>
<text x="305.8" y="199">GND</text>
<text x="30.1" y="209.2">CHG_STAT</text>
<text x="59.7" y="209.2">VBUS</text>
<text x="34.8" y="214.3">VBAT</text>
<text x="35.3" y="211.7">GND</text>
<text x="59.7" y="211.7">PROG</text>
<text x="305.3" y="216.8">VBAT</text>
<text x="330.2" y="216.8">MOTOR-</text>
</g>
<g font-size="1.8" fill="#a90000">
<text x="39.9" y="46.7">1</text>
<text x="57.1" y="46.7">11</text>
<text x="180.9" y="46.7">1</text>
<text x="198.7" y="46.7">8</text>
<text x="310.4" y="46.7">1</text>
<text x="328.2" y="46.7">9</text>
<text x="39.9" y="49.3">2</text>
<text x="39.9" y="51.8">3</text>
<text x="57.1" y="49.3">12</text>
<text x="57.1" y="51.8">13</text>
<text x="180.9" y="49.3">2</text>
<text x="180.9" y="51.8">3</text>
<text x="198.1" y="51.8">10</text>
<text x="198.7" y="49.3">9</text>
<text x="310.4" y="49.3">2</text>
<text x="310.4" y="51.8">3</text>
<text x="327.6" y="49.3">10</text>
<text x="327.6" y="51.8">11</text>
<text x="39.9" y="54.4">4</text>
<text x="39.9" y="56.9">5</text>
<text x="39.9" y="59.4">6</text>
<text x="57.1" y="54.4">14</text>
<text x="57.1" y="56.9">15</text>
<text x="57.1" y="59.4">16</text>
<text x="180.9" y="54.4">4</text>
<text x="180.9" y="56.9">5</text>
<text x="180.9" y="59.4">6</text>
<text x="198.1" y="54.4">11</text>
<text x="198.1" y="56.9">12</text>
<text x="198.1" y="59.4">13</text>
<text x="310.4" y="54.4">4</text>
<text x="310.4" y="56.9">5</text>
<text x="310.4" y="59.4">6</text>
<text x="327.6" y="54.4">12</text>
<text x="327.6" y="56.9">13</text>
<text x="327.6" y="59.4">14</text>
<text x="39.9" y="62">7</text>
<text x="39.9" y="64.5">8</text>
<text x="57.1" y="62">17</text>
<text x="57.1" y="64.5">18</text>
<text x="180.9" y="62">7</text>
<text x="198.1" y="62">14</text>
<text x="310.4" y="62">7</text>
<text x="310.4" y="64.5">8</text>
<text x="327.6" y="62">15</text>
<text x="327.6" y="64.5">16</text>
<text x="39.3" y="69.6">10</text>
<text x="39.9" y="67.1">9</text>
<text x="57.1" y="67.1">19</text>
<text x="183.4" y="79.8">1</text>
<text x="183.4" y="82.3">2</text>
<text x="196.1" y="79.8">3</text>
<text x="42.5" y="87.4">1</text>
<text x="55.2" y="87.4">2</text>
<text x="39.4" y="172.5">A1</text>
<text x="57.1" y="172.5">B4</text>
<text x="202.5" y="172.5">1</text>
<text x="215.2" y="172.5">4</text>
<text x="313" y="172.5">1</text>
<text x="325.7" y="172.5">5</text>
<text x="39.4" y="175">A4</text>
<text x="39.4" y="177.5">A5</text>
<text x="57.1" y="175">B5</text>
<text x="57.1" y="177.5">B6</text>
<text x="202.5" y="175">2</text>
<text x="202.5" y="177.5">3</text>
<text x="215.2" y="175">5</text>
<text x="313" y="175">2</text>
<text x="313" y="177.5">3</text>
<text x="325.7" y="175">6</text>
<text x="325.7" y="177.5">7</text>
<text x="39.4" y="180.1">A6</text>
<text x="39.4" y="182.6">A7</text>
<text x="39.4" y="185.2">A8</text>
<text x="57.1" y="180.1">B7</text>
<text x="57.1" y="182.6">B8</text>
<text x="57.1" y="185.2">B9</text>
<text x="313" y="180.1">4</text>
<text x="325.7" y="180.1">8</text>
<text x="38.8" y="190.2">A12</text>
<text x="39.4" y="187.7">A9</text>
<text x="57.1" y="190.2">S1</text>
<text x="39.3" y="192.8">B1</text>
<text x="202.5" y="194.1">1</text>
<text x="215.2" y="194.1">2</text>
<text x="313" y="196.6">1</text>
<text x="325.7" y="196.6">3</text>
<text x="313" y="199.1">2</text>
<text x="42.5" y="209.3">1</text>
<text x="55.2" y="209.3">4</text>
<text x="42.5" y="211.8">2</text>
<text x="42.5" y="214.4">3</text>
<text x="55.2" y="211.8">5</text>
<text x="313" y="216.9">1</text>
<text x="325.7" y="216.9">2</text>
</g>
<g font-size="1.8" fill="#006464">
<text x="42.4" y="47.9">3V3</text>
<text x="48.2" y="44">U1</text>
<text x="48.3" y="47.9">IO20/RX</text>
<text x="94" y="47.9">R1</text>
<text x="109.2" y="47.9">C1</text>
<text x="124.5" y="47.9">C2</text>
<text x="139.7" y="47.9">C3</text>
<text x="183.4" y="47.9">NC</text>
<text x="189.1" y="44">U2</text>
<text x="194.8" y="47.9">NC</text>
<text x="235" y="47.9">C10</text>
<text x="250.2" y="47.9">C11</text>
<text x="265.4" y="47.9">C12</text>
<text x="280.7" y="47.9">C8</text>
<text x="312.9" y="47.9">VDD_IO</text>
<text x="318.7" y="44">U3</text>
<text x="322.8" y="47.9">INT2</text>
<text x="364.5" y="47.9">C13</text>
<text x="379.7" y="47.9">C14</text>
<text x="395" y="47.9">R6</text>
<text x="410.2" y="47.9">R7</text>
<text x="42.4" y="50.4">EN</text>
<text x="42.4" y="52.9">IO4</text>
<text x="47.9" y="52.9">IO18/D-</text>
<text x="48.6" y="50.4">IO21/TX</text>
<text x="94" y="50.4">10k</text>
<text x="109.2" y="50.4">1uF</text>
<text x="124.5" y="50.4">10uF</text>
<text x="139.7" y="50.4">100nF</text>
<text x="183.4" y="50.4">SCL</text>
<text x="183.4" y="52.9">SDA</text>
<text x="191.3" y="52.9">VLED+</text>
<text x="191.3" y="50.4">VLED+</text>
<text x="235" y="50.4">100nF</text>
<text x="250.2" y="50.4">10uF</text>
<text x="265.4" y="50.4">100nF</text>
<text x="280.7" y="50.4">1uF</text>
<text x="312.9" y="50.4">NC</text>
<text x="312.9" y="52.9">NC</text>
<text x="322.8" y="52.9">INT1</text>
<text x="323.3" y="50.4">RES</text>
<text x="364.5" y="50.4">100nF</text>
<text x="379.7" y="50.4">10uF</text>
<text x="395" y="50.4">4.7k</text>
<text x="410.2" y="50.4">4.7k</text>
<text x="42.4" y="55.5">IO5</text>
<text x="42.4" y="58">IO6</text>
<text x="47.9" y="55.5">IO19/D+</text>
<text x="48.3" y="58">IO3/ADC</text>
<text x="183.4" y="55.5">PGND</text>
<text x="183.4" y="58">R_DRV</text>
<text x="193.5" y="58">GND</text>
<text x="193.8" y="55.5">VDD</text>
<text x="312.9" y="55.5">SCL</text>
<text x="312.9" y="58">GND</text>
<text x="322.1" y="58">ADC3</text>
<text x="323.1" y="55.5">GND</text>
<text x="42.4" y="60.6">IO7</text>
<text x="42.4" y="63.1">IO8</text>
<text x="42.4" y="65.6">IO9/BOOT</text>
<text x="53.3" y="60.6">IO2</text>
<text x="53.3" y="63.1">IO1</text>
<text x="53.3" y="65.6">IO0</text>
<text x="183.4" y="60.6">IR_DRV</text>
<text x="183.4" y="63.1">NC</text>
<text x="194.5" y="60.6">~{INT}</text>
<text x="194.8" y="63.1">NC</text>
<text x="312.9" y="60.6">SDA</text>
<text x="312.9" y="63.1">SA0</text>
<text x="312.9" y="65.6">CS</text>
<text x="322.1" y="63.1">ADC2</text>
<text x="322.1" y="65.6">ADC1</text>
<text x="323.3" y="60.6">VDD</text>
<text x="42.4" y="70.7">IO10</text>
<text x="42.4" y="68.2">GND</text>
<text x="51.7" y="68.2">EPAD</text>
<text x="94" y="70.7">R11</text>
<text x="109.2" y="70.7">R12</text>
<text x="182.5" y="66.9">MAX30102EFD+T</text>
<text x="235" y="70.7">C9</text>
<text x="315.5" y="69.4">LIS3DHTR</text>
<text x="36.1" y="74.5">ESP32-C3-WROOM-02-N4</text>
<text x="94" y="73.3">10k</text>
<text x="109.2" y="73.3">10k</text>
<text x="189.1" y="77.1">U6</text>
<text x="235" y="73.3">1uF</text>
<text x="185.9" y="80.9">GND</text>
<text x="185.9" y="83.4">VOUT</text>
<text x="191.8" y="80.9">VIN</text>
<text x="45" y="88.5">1</text>
<text x="47.5" y="84.7">SW1</text>
<text x="52.7" y="88.5">2</text>
<text x="182.9" y="87.2">XC6206P182MR</text>
<text x="43.9" y="92.3">EVQP7C01P</text>
<text x="42.4" y="173.6">GND</text>
<text x="48.3" y="169.8">J1</text>
<text x="51.5" y="173.6">VBUS</text>
<text x="94" y="172.3">R2</text>
<text x="109.2" y="172.3">R3</text>
<text x="124.5" y="172.3">C4</text>
<text x="139.7" y="172.3">R4</text>
<text x="205" y="173.6">VIN</text>
<text x="208.2" y="169.8">U5</text>
<text x="211.3" y="173.6">NC</text>
<text x="254" y="172.3">C6</text>
<text x="269.3" y="172.3">C7</text>
<text x="284.5" y="172.3">R8</text>
<text x="299.7" y="172.3">R9</text>
<text x="315.5" y="173.6">GND</text>
<text x="318.8" y="169.8">J2</text>
<text x="320.8" y="173.6">RES</text>
<text x="364.5" y="172.3">R10</text>
<text x="379.7" y="172.3">D1</text>
<text x="395" y="172.3">R13</text>
<text x="42.4" y="176.1">VBUS</text>
<text x="42.4" y="178.7">CC1</text>
<text x="52.7" y="176.1">CC2</text>
<text x="53.6" y="178.7">D+</text>
<text x="94" y="174.9">5.1k</text>
<text x="109.2" y="174.9">5.1k</text>
<text x="124.5" y="174.9">10uF</text>
<text x="139.7" y="174.9">4.7k</text>
<text x="205" y="176.1">GNDVOUT</text>
<text x="205" y="178.7">EN</text>
<text x="254" y="174.9">10uF</text>
<text x="269.3" y="174.9">10uF</text>
<text x="284.5" y="174.9">100k</text>
<text x="315.5" y="176.1">VCC</text>
<text x="315.5" y="178.7">SCL</text>
<text x="321.9" y="176.1">DC</text>
<text x="321.9" y="178.7">CS</text>
<text x="364.5" y="174.9">10k</text>
<text x="379.7" y="174.9">1N4148WS</text>
<text x="395" y="174.9">100k</text>
<text x="42.4" y="181.2">D+</text>
<text x="42.4" y="183.7">D-</text>
<text x="51.4" y="183.7">SBU2</text>
<text x="53.6" y="181.2">D-</text>
<text x="200.5" y="182.5">ME6211C33M5G-N</text>
<text x="308.9" y="185">Display</text>
<text x="315.5" y="181.2">SDA</text>
<text x="316.9" y="185">GC9A01</text>
<text x="320.8" y="181.2">BLK</text>
<text x="325.4" y="185">1.28in</text>
<text x="42.4" y="191.4">GND</text>
<text x="42.4" y="186.3">SBU1</text>
<text x="42.4" y="188.8">VBUS</text>
<text x="49.8" y="191.4">SHIELD</text>
<text x="51.5" y="186.3">VBUS</text>
<text x="52.6" y="188.8">GND</text>
<text x="56.5" y="187.7">B12</text>
<text x="207.7" y="191.4">BT1</text>
<text x="42.4" y="193.9">GND</text>
<text x="43.8" y="197.7">USB-C</text>
<text x="51.6" y="197.7">16P</text>
<text x="94" y="195.2">C5</text>
<text x="94" y="197.7">10uF</text>
<text x="109.2" y="195.2">R5</text>
<text x="109.2" y="197.7">1k</text>
<text x="124.5" y="195.2">D2</text>
<text x="124.5" y="197.7">Red</text>
<text x="129.1" y="197.7">LED</text>
<text x="205" y="195.2">+</text>
<text x="254" y="195.2">C15</text>
<text x="254" y="197.7">100nF</text>
<text x="315.5" y="197.7">G</text>
<text x="318.7" y="193.9">Q1</text>
<text x="323.1" y="197.7">D</text>
<text x="200.8" y="199">LiPo</text>
<text x="206" y="199">402530</text>
<text x="214.4" y="199">3.7V</text>
<text x="315.5" y="200.3">S</text>
<text x="48.2" y="206.6">U4</text>
<text x="315.8" y="204.1">AO3400A</text>
<text x="45" y="210.4">STAT VDD</text>
<text x="45" y="213">VSSPROG</text>
<text x="45" y="215.5">VBAT</text>
<text x="318.6" y="214.2">M1</text>
<text x="39.2" y="219.3">MCP73831T-2ACI/OT</text>
<text x="312.5" y="221.8">Vibration</text>
<text x="315.5" y="218">+</text>
<text x="322.1" y="221.8">motor</text>
</g>
<g font-size="1.8" fill="#009600">
<text x="91.1" y="55.9" transform="rotate(-90 91.1 55.9)">EN</text>
<text x="106.3" y="55.9" transform="rotate(-90 106.3 55.9)">GND</text>
<text x="121.6" y="55.9" transform="rotate(-90 121.6 55.9)">GND</text>
<text x="136.8" y="55.9" transform="rotate(-90 136.8 55.9)">GND</text>
<text x="232.1" y="55.9" transform="rotate(-90 232.1 55.9)">GND</text>
<text x="247.3" y="55.9" transform="rotate(-90 247.3 55.9)">GND</text>
<text x="262.5" y="55.9" transform="rotate(-90 262.5 55.9)">GND</text>
<text x="277.8" y="55.9" transform="rotate(-90 277.8 55.9)">GND</text>
<text x="361.6" y="55.9" transform="rotate(-90 361.6 55.9)">GND</text>
<text x="376.8" y="55.9" transform="rotate(-90 376.8 55.9)">GND</text>
<text x="392.1" y="55.9" transform="rotate(-90 392.1 55.9)">SCL</text>
<text x="407.3" y="55.9" transform="rotate(-90 407.3 55.9)">SDA</text>
<text x="91.1" y="78.7" transform="rotate(-90 91.1 78.7)">IO8</text>
<text x="106.3" y="78.7" transform="rotate(-90 106.3 78.7)">BTN</text>
<text x="232.1" y="78.7" transform="rotate(-90 232.1 78.7)">GND</text>
<text x="91.1" y="180.3" transform="rotate(-90 91.1 180.3)">GND</text>
<text x="106.3" y="180.3" transform="rotate(-90 106.3 180.3)">GND</text>
<text x="121.6" y="180.3" transform="rotate(-90 121.6 180.3)">GND</text>
<text x="136.8" y="180.3" transform="rotate(-90 136.8 180.3)">GND</text>
<text x="251.1" y="180.3" transform="rotate(-90 251.1 180.3)">GND</text>
<text x="266.3" y="180.3" transform="rotate(-90 266.3 180.3)">GND</text>
<text x="281.6" y="180.3" transform="rotate(-90 281.6 180.3)">VBAT_SENSE</text>
<text x="296.8" y="180.3" transform="rotate(-90 296.8 180.3)">GND</text>
<text x="361.6" y="180.3" transform="rotate(-90 361.6 180.3)">LCD_BLK</text>
<text x="376.8" y="180.3" transform="rotate(-90 376.8 180.3)">MOTOR-</text>
<text x="392.1" y="180.3" transform="rotate(-90 392.1 180.3)">GND</text>
<text x="91.1" y="203.2" transform="rotate(-90 91.1 203.2)">GND</text>
<text x="106.3" y="203.2" transform="rotate(-90 106.3 203.2)">LED_A</text>
<text x="121.6" y="203.2" transform="rotate(-90 121.6 203.2)">LED_A</text>
<text x="251.1" y="203.2" transform="rotate(-90 251.1 203.2)">GND</text>
</g>
</svg>
